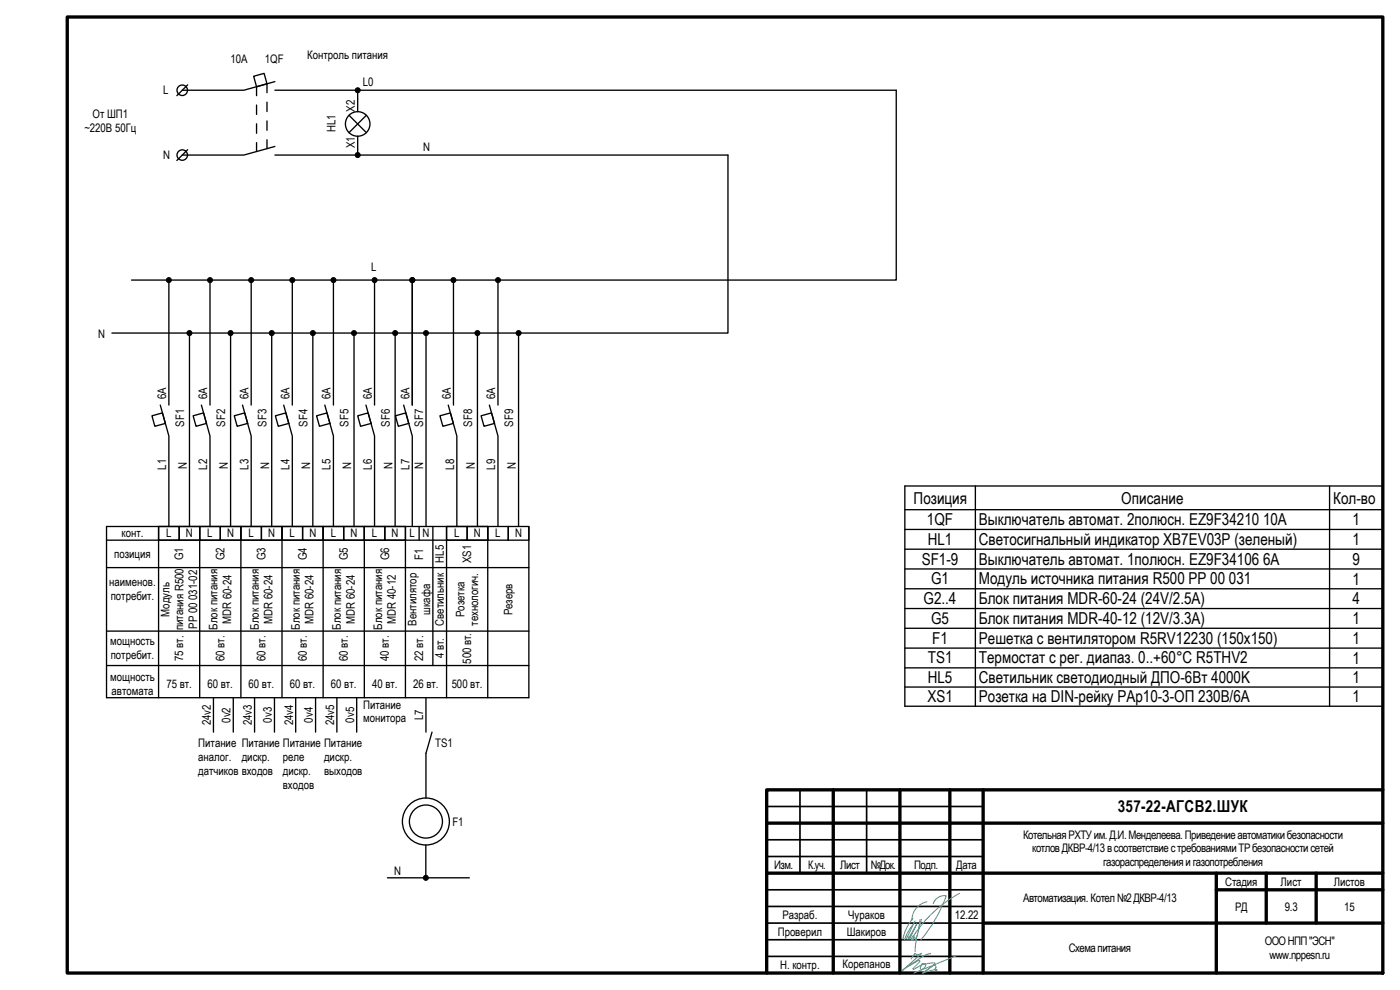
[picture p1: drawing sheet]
<svg xmlns="http://www.w3.org/2000/svg" width="420mm" height="297mm" viewBox="0 0 420 297" stroke-linecap="round" stroke-linejoin="round" font-family="sans-serif">
<g fill="none" stroke="#000" stroke-width="1">
<path d="M20.2 5.1h394.8v286.9h-394.8zM250.1 237v55M270.1 237v55M285.1 237v55M295.1 237v55M415 237h-184.9v55M230.1 247h184.9M230.1 262h184.9M295.1 277h119.9M365 262v30M365 267h50M380 262v15"/>
<path d="M395 262v15"/>
</g>
<path d="M240.1 237v25M260.1 237v25M230.1 242h65M230.1 252h65M230.1 257h65M230.1 267h65M230.1 277h65M230.1 272h65M230.1 287h65M230.1 282h65" fill="none" stroke="#000" stroke-width=".5"/>
<g fill="none" stroke="#3dad99" stroke-width=".3">
<path d="M274 275.5a13 13 0 0 0-3 6.4M274.2 277.2a15 15 0 0 0-2.7 4.8M274.6 276.3l-2.7 5.6M275.6 279.6l-.7 2.9-.3 3M276.1 275.9l-.5 3.7M276.5 275.8l-.9 3.8M278.2 270.6a5.6 5.6 0 0 0-4.5 5.5M280.1 271.1a3.5 3.5 0 0 1 3.9-2.3 42.7 42.7 0 0 1-7.7 13.2M288 268a38.6 38.6 0 0 0-13.8 12.8M271.9 290.3l4-2.1 .1 .4-2 2.2h.3l2.1-1.3-.2 1 .1 .3 .3 .1 .8-.5a.66 .66 0 0 0 .4-1 .66 .66 0 0 0-1.1 0l3.4-.5h.5v.3l-3.7 2.8M272.2 281l.5 .1 .2 .6M272.9 281.9l2.3-4.7-2.8 4.8"/>
<path d="M273.6 281.6l-.2 .4M274 280.8a.64 .64 0 0 1 .2 .7 .64 .64 0 0 1-.6 .4zM274.1 281.6l-.7 .4M274.3 281l-.1 1.1M275.3 280.4l-.7 1.7M277 292l3.2-2.3a.46 .46 0 0 1 .5 0 .46 .46 0 0 1 .2 .6l-.3 .6 .3 .4a.26 .26 0 0 0 .3-.3 .26 .26 0 0 0-.4-.2l-4 1.2M279.3 286.2l-1.9 .5-6.5 4.4 5.7-5.1a1.59 1.59 0 0 1-2 .1l-1.2 1.6M287 286.8l-12.8 5.2"/>
</g>
<g fill="none" stroke="#000" stroke-width=".4">
<path d="M56.3 25.5l-3.2 3.2M76.1 22.9l3.2-.9 .8 3.1-3.1 .9zM77 26v2.7M77 31.5v2.8M77 37.1v2.9M80.1 25.1v2.7M80.1 30.6v2.9M80.1 36.3v2.8M82.5 24.5l-9.3 2.6h-18.5M82.5 27.1h186.5v56.9h-229.5M104.7 34.6l5.2 5.2M107.3 27.8v5.7"/>
<path d="M109.9 34.6l-5.2 5.2M56.3 44.9l-3.2 3.3M77 42.8v2.7M80.1 41.9v2.7M82.5 43.9l-9.3 2.6h-18.5M82.5 46.5h136v53.4h-184.9M107.3 40.9v4.9M50.7 84.8v36.7M63 84.8v36.7M75.4 84.8v36.7M87.7 84.8v36.7M100.1 84.8v36.7"/>
<path d="M112.4 84.8v36.7M123.7 84.8v36.7M136.1 84.8v36.7M149.4 84.8v36.7M56.9 100.7v57.3M69.2 100.7v57.3M81.5 100.7v57.3M93.9 100.7v57.3M106.2 100.7v57.3M118.6 100.7v57.3M127.9 100.7v57.3M143.3 100.7v57.3"/>
<path d="M155.6 100.7v57.3M45.6 124.8l3.2-.9 .8 3.1-3.1 .9zM48.1 121.5l2.6 9.3v27.2M58 124.8l3.1-.9 .9 3.1-3.2 .9zM60.4 121.5l2.6 9.3v27.2M70.3 124.8l3.1-.9 .9 3.1-3.1 .9zM72.8 121.5l2.6 9.3v27.2M82.6 124.8l3.2-.9 .9 3.1-3.2 .9zM85.1 121.5l2.6 9.3v27.2M95 124.8l3.1-.9 .9 3.1-3.1 .9zM97.5 121.5l2.6 9.3v27.2M107.3 124.8l3.2-.9 .9 3.1-3.2 .9z"/>
<path d="M109.8 121.5l2.6 9.3v27.2M118.7 124.8l3.1-.9 .9 3.1-3.2 .9zM121.1 121.5l2.6 9.3v27.2M132 124.8l3.2-.9 .8 3.1-3.1 .9zM134.5 121.5l2.6 9.3v27.2M144.4 124.8l3.1-.9 .9 3.1-3.1 .9zM146.9 121.5l2.5 9.3v27.2M47.6 158v51.3M47.6 158h6.2v4.1h-6.2zM53.8 158h6.1v4.1h-6.1zM59.9 158h6.2v4.1h-6.2zM59.9 158v51.3"/>
<path d="M66.1 158h6.2v4.1h-6.2zM72.3 158h6.2v4.1h-6.2zM72.3 158v51.3M78.5 158h6.1v4.1h-6.1zM84.6 158h6.2v4.1h-6.2zM84.6 158v51.3M90.8 158h6.2v4.1h-6.2zM97 158h6.2v4.1h-6.2zM97 158v51.3M103.2 158h6.1v4.1h-6.1zM109.3 158h6.2v4.1h-6.2zM109.3 158v51.3"/>
<path d="M115.5 158h6.2v4.1h-6.2zM121.7 158v51.3M125.8 158v4.1M129.9 158v41.7M134 158h6.2v4.1h-6.2zM134 158v51.3M140.2 158h6.2v4.1h-6.2zM146.4 158h6.1v4.1h-6.1zM152.5 158h6.2v4.1h-6.2zM158.7 158v51.3h-126.7v-51.3h114.4v51.3M271.6 145.8h143.4v66.1h-143.4zM271.6 158.9h143.4"/>
<path d="M271.6 152.9h143.4M292.7 145.8v66.1M399 145.8v66.1M32 170.3h126.7M32 162.1h114.4M271.6 164.8h143.4M271.6 170.7h143.4M271.6 176.7h143.4M32 189.4h126.7M32 199.7h126.7M271.6 182.6h143.4M271.6 188.5h143.4"/>
<path d="M271.6 194.5h143.4M64.1 209.3v10.4M70 209.3v10.4M76.4 209.3v10.4M82.4 209.3v10.4M88.7 209.3v10.4M94.7 209.3v10.4M101.1 209.3v10.4M107 209.3v10.4M127.8 209.3v10.4M129.7 219.7l-1.9 6.3v13.4M271.6 200.4h143.4"/>
<path d="M271.6 206.1h143.4M127.8 253.5v9.1M116.3 263.4h24.6"/>
<circle cx="54.7" cy="27.1" r="1.57"/>
<circle cx="107.3" cy="37.2" r="3.7"/>
<circle cx="54.7" cy="46.5" r="1.57"/>
<circle cx="127.8" cy="246.5" r="7"/>
<circle cx="127.8" cy="246.5" r="5"/>
</g>
<g fill="#000">
<circle cx="107.3" cy="27.1" r=".74"/>
<circle cx="107.4" cy="46.5" r=".75"/>
<circle cx="50.7" cy="84" r=".75"/>
<circle cx="56.9" cy="99.9" r=".75"/>
<circle cx="63" cy="84" r=".74"/>
<circle cx="69.2" cy="99.9" r=".75"/>
<circle cx="75.4" cy="84" r=".75"/>
<circle cx="81.6" cy="99.9" r=".75"/>
<circle cx="87.7" cy="84" r=".75"/>
<circle cx="93.9" cy="99.9" r=".75"/>
<circle cx="100.1" cy="84" r=".74"/>
<circle cx="106.2" cy="99.9" r=".75"/>
<circle cx="112.4" cy="84" r=".75"/>
<circle cx="118.6" cy="99.9" r=".75"/>
<circle cx="123.7" cy="84" r=".74"/>
<circle cx="127.8" cy="99.9" r=".75"/>
<circle cx="136.1" cy="84" r=".75"/>
<circle cx="143.3" cy="99.9" r=".75"/>
<circle cx="149.5" cy="84" r=".75"/>
<circle cx="155.6" cy="99.9" r=".75"/>
<circle cx="127.8" cy="263.4" r=".74"/>
</g>
<g fill="none" stroke="#000" stroke-width=".3">
<circle cx="107.4" cy="27.1" r=".75"/>
<circle cx="107.4" cy="46.5" r=".75"/>
<circle cx="50.7" cy="84" r=".75"/>
<circle cx="56.9" cy="99.9" r=".75"/>
<circle cx="63" cy="84" r=".75"/>
<circle cx="69.2" cy="99.9" r=".75"/>
<circle cx="75.4" cy="84" r=".75"/>
<circle cx="81.6" cy="99.9" r=".75"/>
<circle cx="87.7" cy="84" r=".75"/>
<circle cx="93.9" cy="99.9" r=".75"/>
<circle cx="100.1" cy="84" r=".75"/>
<circle cx="106.2" cy="99.9" r=".75"/>
<circle cx="112.4" cy="84" r=".75"/>
<circle cx="118.6" cy="99.9" r=".75"/>
<circle cx="123.7" cy="84" r=".75"/>
<circle cx="127.8" cy="99.9" r=".75"/>
<circle cx="136.1" cy="84" r=".75"/>
<circle cx="143.3" cy="99.9" r=".75"/>
<circle cx="149.5" cy="84" r=".75"/>
<circle cx="155.6" cy="99.9" r=".75"/>
<circle cx="127.8" cy="263.4" r=".75"/>
</g>
<g font-size="4.9">
<text x="274.2" y="151.3">Позиция</text>
<text x="336.5" y="151.3">Описание</text>
<text x="400.1" y="151.3">Кол-во</text>
<text x="278.2" y="157.5">1QF</text>
<text x="293.8" y="157.5">Выключатель автомат. 2полюсн. EZ9F34210 10А</text>
<text x="405.9" y="157.6">1</text>
<text x="278.4" y="163.5">HL1</text>
<text x="293.8" y="163.5">Светосигнальный индикатор XB7EV03P (зеленый)</text>
<text x="405.9" y="163.6">1</text>
<text x="276.6" y="169.4">SF1-9</text>
<text x="293.8" y="169.4">Выключатель автомат. 1полюсн. EZ9F34106 6A</text>
<text x="405.9" y="169.5">9</text>
<text x="279.4" y="175.3">G1</text>
<text x="293.8" y="175.3">Модуль источника питания R500 PP 00 031</text>
<text x="405.9" y="175.4">1</text>
<text x="277.2" y="181.3">G2..4</text>
<text x="293.8" y="181.3">Блок питания MDR-60-24 (24V/2.5A)</text>
<text x="405.9" y="181.4">4</text>
<text x="279.4" y="187.2">G5</text>
<text x="293.8" y="187.2">Блок питания MDR-40-12 (12V/3.3A)</text>
<text x="405.9" y="187.3">1</text>
<text x="279.8" y="193.1">F1</text>
<text x="293.8" y="193.1">Решетка с вентилятором R5RV12230 (150х150)</text>
<text x="405.9" y="193.2">1</text>
<text x="278.5" y="199.1">TS1</text>
<text x="293.8" y="199.1">Термостат с рег. диапаз. 0..+60°С R5THV2</text>
<text x="405.9" y="199.2">1</text>
<text x="278.4" y="204.8">HL5</text>
<text x="293.8" y="204.8">Светильник светодиодный ДПО-6Вт 4000K</text>
<text x="405.9" y="204.9">1</text>
<text x="278.3" y="210.6">XS1</text>
<text x="293.8" y="210.6">Розетка на DIN-рейку PAp10-3-ОП 230В/6А</text>
<text x="405.9" y="210.7">1</text>
<text x="335.5" y="243.7">357-22-АГСВ2.ШУК</text>
</g>
<g font-size="3.5">
<text x="92.2" y="17.7">Контроль питания</text>
<text x="69.2" y="18.8">10A</text>
<text x="79.5" y="18.9">1QF</text>
<text x="49" y="28.3">L</text>
<text x="108.9" y="25.7">L0</text>
<text x="27.8" y="35.5">От ШП1</text>
<text x="106.5" y="33.5" transform="rotate(-90 106.5 33.5)">X2</text>
<text x="25.3" y="39.6">~220В 50Гц</text>
<text x="100.7" y="39.7" transform="rotate(-90 100.7 39.7)">HL1</text>
<text x="48.9" y="47.8">N</text>
<text x="106.5" y="44.4" transform="rotate(-90 106.5 44.4)">X1</text>
<text x="127" y="45.2">N</text>
<text x="111.4" y="81.2">L</text>
<text x="29.5" y="101.5">N</text>
<text x="49.9" y="119.8" transform="rotate(-90 49.9 119.8)">6А</text>
<text x="62.2" y="119.8" transform="rotate(-90 62.2 119.8)">6А</text>
<text x="74.6" y="119.8" transform="rotate(-90 74.6 119.8)">6А</text>
<text x="86.9" y="119.8" transform="rotate(-90 86.9 119.8)">6А</text>
<text x="99.2" y="119.8" transform="rotate(-90 99.2 119.8)">6А</text>
<text x="111.6" y="119.8" transform="rotate(-90 111.6 119.8)">6А</text>
<text x="122.9" y="119.8" transform="rotate(-90 122.9 119.8)">6А</text>
<text x="135.3" y="119.8" transform="rotate(-90 135.3 119.8)">6А</text>
<text x="148.6" y="119.8" transform="rotate(-90 148.6 119.8)">6А</text>
<text x="55.2" y="128" transform="rotate(-90 55.2 128)">SF1</text>
<text x="67.6" y="128" transform="rotate(-90 67.6 128)">SF2</text>
<text x="79.9" y="128" transform="rotate(-90 79.9 128)">SF3</text>
<text x="92.3" y="128" transform="rotate(-90 92.3 128)">SF4</text>
<text x="104.6" y="128" transform="rotate(-90 104.6 128)">SF5</text>
<text x="117" y="128" transform="rotate(-90 117 128)">SF6</text>
<text x="127" y="128" transform="rotate(-90 127 128)">SF7</text>
<text x="141.7" y="128" transform="rotate(-90 141.7 128)">SF8</text>
<text x="154" y="128" transform="rotate(-90 154 128)">SF9</text>
<text x="49.9" y="140.9" transform="rotate(-90 49.9 140.9)">L1</text>
<text x="56" y="140.7" transform="rotate(-90 56 140.7)">N</text>
<text x="62.2" y="140.9" transform="rotate(-90 62.2 140.9)">L2</text>
<text x="68.4" y="140.7" transform="rotate(-90 68.4 140.7)">N</text>
<text x="74.6" y="140.9" transform="rotate(-90 74.6 140.9)">L3</text>
<text x="80.7" y="140.7" transform="rotate(-90 80.7 140.7)">N</text>
<text x="86.9" y="140.9" transform="rotate(-90 86.9 140.9)">L4</text>
<text x="93.1" y="140.7" transform="rotate(-90 93.1 140.7)">N</text>
<text x="99.2" y="140.9" transform="rotate(-90 99.2 140.9)">L5</text>
<text x="105.4" y="140.7" transform="rotate(-90 105.4 140.7)">N</text>
<text x="111.6" y="140.9" transform="rotate(-90 111.6 140.9)">L6</text>
<text x="117.8" y="140.7" transform="rotate(-90 117.8 140.7)">N</text>
<text x="122.9" y="140.9" transform="rotate(-90 122.9 140.9)">L7</text>
<text x="127" y="140.7" transform="rotate(-90 127 140.7)">N</text>
<text x="136.3" y="140.9" transform="rotate(-90 136.3 140.9)">L8</text>
<text x="142.5" y="140.7" transform="rotate(-90 142.5 140.7)">N</text>
<text x="148.6" y="140.9" transform="rotate(-90 148.6 140.9)">L9</text>
<text x="154.8" y="140.7" transform="rotate(-90 154.8 140.7)">N</text>
<text x="36.5" y="161.3">конт.</text>
<text x="49.9" y="161.3">L</text>
<text x="55.8" y="161.3">N</text>
<text x="62.2" y="161.3">L</text>
<text x="68.1" y="161.3">N</text>
<text x="74.6" y="161.3">L</text>
<text x="80.5" y="161.3">N</text>
<text x="86.9" y="161.3">L</text>
<text x="92.8" y="161.3">N</text>
<text x="99.3" y="161.3">L</text>
<text x="105.2" y="161.3">N</text>
<text x="111.6" y="161.3">L</text>
<text x="117.5" y="161.3">N</text>
<text x="122.9" y="161.3">L N</text>
<text x="136.3" y="161.3">L</text>
<text x="142.2" y="161.3">N</text>
<text x="148.6" y="161.3">L</text>
<text x="154.6" y="161.3">N</text>
<text x="34.3" y="167.4">позиция</text>
<text x="127" y="167.9" transform="rotate(-90 127 167.9)">F1</text>
<text x="55" y="168.1" transform="rotate(-90 55 168.1)">G1</text>
<text x="67.4" y="168.1" transform="rotate(-90 67.4 168.1)">G2</text>
<text x="79.7" y="168.1" transform="rotate(-90 79.7 168.1)">G3</text>
<text x="92" y="168.1" transform="rotate(-90 92 168.1)">G4</text>
<text x="104.4" y="168.1" transform="rotate(-90 104.4 168.1)">G5</text>
<text x="116.7" y="168.1" transform="rotate(-90 116.7 168.1)">G6</text>
<text x="133.2" y="168.8" transform="rotate(-90 133.2 168.8)">HL5</text>
<text x="141.4" y="168.9" transform="rotate(-90 141.4 168.9)">XS1</text>
<text x="32.8" y="175.9">наименов.</text>
<text x="33.2" y="180">потребит.</text>
<text x="50.9" y="185" transform="rotate(-90 50.9 185)">Модуль</text>
<text x="59.1" y="180" transform="rotate(-90 59.1 180)">031-02</text>
<text x="129.1" y="184.4" transform="rotate(-90 129.1 184.4)">шкафа</text>
<text x="139.4" y="185.1" transform="rotate(-90 139.4 185.1)">Розетка</text>
<text x="153.8" y="184.6" transform="rotate(-90 153.8 184.6)">Резерв</text>
<text x="55" y="189.1" transform="rotate(-90 55 189.1)">питания R500</text>
<text x="59.1" y="188.6" transform="rotate(-90 59.1 188.6)">PP 00</text>
<text x="65.3" y="188.9" transform="rotate(-90 65.3 188.9)">Блок питания</text>
<text x="69.4" y="187.2" transform="rotate(-90 69.4 187.2)">MDR 60-24</text>
<text x="77.6" y="188.9" transform="rotate(-90 77.6 188.9)">Блок питания</text>
<text x="81.8" y="187.2" transform="rotate(-90 81.8 187.2)">MDR 60-24</text>
<text x="90" y="188.9" transform="rotate(-90 90 188.9)">Блок питания</text>
<text x="94.1" y="187.2" transform="rotate(-90 94.1 187.2)">MDR 60-24</text>
<text x="102.3" y="188.9" transform="rotate(-90 102.3 188.9)">Блок питания</text>
<text x="106.5" y="187.2" transform="rotate(-90 106.5 187.2)">MDR 60-24</text>
<text x="114.7" y="188.9" transform="rotate(-90 114.7 188.9)">Блок питания</text>
<text x="118.8" y="187.2" transform="rotate(-90 118.8 187.2)">MDR 40-12</text>
<text x="125" y="187.7" transform="rotate(-90 125 187.7)">Вентилятор</text>
<text x="133.2" y="187.7" transform="rotate(-90 133.2 187.7)">Светильник</text>
<text x="143.5" y="187.7" transform="rotate(-90 143.5 187.7)">технологич.</text>
<text x="33.1" y="193.6">мощность</text>
<text x="33.2" y="197.7">потребит.</text>
<text x="133.2" y="197.5" transform="rotate(-90 133.2 197.5)">4 вт.</text>
<text x="55" y="198.3" transform="rotate(-90 55 198.3)">75 вт.</text>
<text x="67.4" y="198.3" transform="rotate(-90 67.4 198.3)">60 вт.</text>
<text x="79.7" y="198.3" transform="rotate(-90 79.7 198.3)">60 вт.</text>
<text x="92" y="198.3" transform="rotate(-90 92 198.3)">60 вт.</text>
<text x="104.4" y="198.3" transform="rotate(-90 104.4 198.3)">60 вт.</text>
<text x="116.7" y="198.3" transform="rotate(-90 116.7 198.3)">40 вт.</text>
<text x="127" y="198.3" transform="rotate(-90 127 198.3)">22 вт.</text>
<text x="141.4" y="199.1" transform="rotate(-90 141.4 199.1)">500 вт.</text>
<text x="33.1" y="204.4">мощность</text>
<text x="33.5" y="208.5">автомата</text>
<text x="49.9" y="206.5">75 вт.</text>
<text x="62.3" y="206.5">60 вт.</text>
<text x="74.6" y="206.5">60 вт.</text>
<text x="87" y="206.5">60 вт.</text>
<text x="99.3" y="206.5">60 вт.</text>
<text x="111.7" y="206.5">40 вт.</text>
<text x="124" y="206.5">26 вт.</text>
<text x="135.6" y="206.5">500 вт.</text>
<text x="109" y="212.6">Питание</text>
<text x="63.2" y="217.6" transform="rotate(-90 63.2 217.6)">24v2</text>
<text x="69.2" y="216.8" transform="rotate(-90 69.2 216.8)">0v2</text>
<text x="75.6" y="217.6" transform="rotate(-90 75.6 217.6)">24v3</text>
<text x="81.5" y="216.8" transform="rotate(-90 81.5 216.8)">0v3</text>
<text x="87.9" y="217.6" transform="rotate(-90 87.9 217.6)">24v4</text>
<text x="93.9" y="216.8" transform="rotate(-90 93.9 216.8)">0v4</text>
<text x="100.3" y="217.6" transform="rotate(-90 100.3 217.6)">24v5</text>
<text x="106.2" y="216.8" transform="rotate(-90 106.2 216.8)">0v5</text>
<text x="109" y="216.7">монитора</text>
<text x="127" y="216.1" transform="rotate(-90 127 216.1)">L7</text>
<text x="59.5" y="224.3">Питание Питание Питание Питание</text>
<text x="130.6" y="224">TS1</text>
<text x="59.5" y="228.4">аналог.</text>
<text x="59.5" y="232.5">датчиков входов</text>
<text x="72.5" y="228.4">дискр.</text>
<text x="84.9" y="228.4">реле</text>
<text x="84.9" y="232.5">дискр.</text>
<text x="97.2" y="228.4">дискр.</text>
<text x="97.2" y="232.5">выходов</text>
<text x="84.9" y="236.6">входов</text>
<text x="135.8" y="247.9">F1</text>
<text x="307.1" y="251.6">КотельнаяРХТУим.Д.И.Менделеева.Приведениеавтоматикибезопасности</text>
<text x="309.8" y="255.7">котловДКВР-4/13всоответствиестребованиямиТРбезопасностисетей</text>
<text x="118.2" y="262.5">N</text>
<text x="232.4" y="260.7">Изм.</text>
<text x="242.6" y="260.7">К.уч.</text>
<text x="252.2" y="260.7">Лист</text>
<text x="261.4" y="260.7">№Док.</text>
<text x="274.4" y="260.7">Подп.</text>
<text x="287" y="260.7">Дата</text>
<text x="331.1" y="259.8">газораспределенияигазопотребления</text>
<text x="367.7" y="265.7">Стадия</text>
<text x="384.3" y="265.7">Лист</text>
<text x="400.3" y="265.7">Листов</text>
<text x="234.8" y="275.8">Разраб.</text>
<text x="254.6" y="275.7">Чураков</text>
<text x="286.5" y="275.8">12.22</text>
<text x="307" y="270.7">Автоматизация. Котел№2ДКВР-4/13</text>
<text x="370.7" y="273.2">РД</text>
<text x="385.6" y="273.2">9.3</text>
<text x="403.4" y="273.2">15</text>
<text x="233.4" y="280.7">Проверил</text>
<text x="254.1" y="280.7">Шакиров</text>
<text x="320.7" y="285.7">Схемапитания</text>
<text x="379.5" y="283.6">ОООНПП&quot;ЭСН&quot;</text>
<text x="380.9" y="287.8">www.nppesn.ru</text>
<text x="234.1" y="290.6">Н. контр.</text>
<text x="252.9" y="290.6">Корепанов</text>
</g>
</svg>
